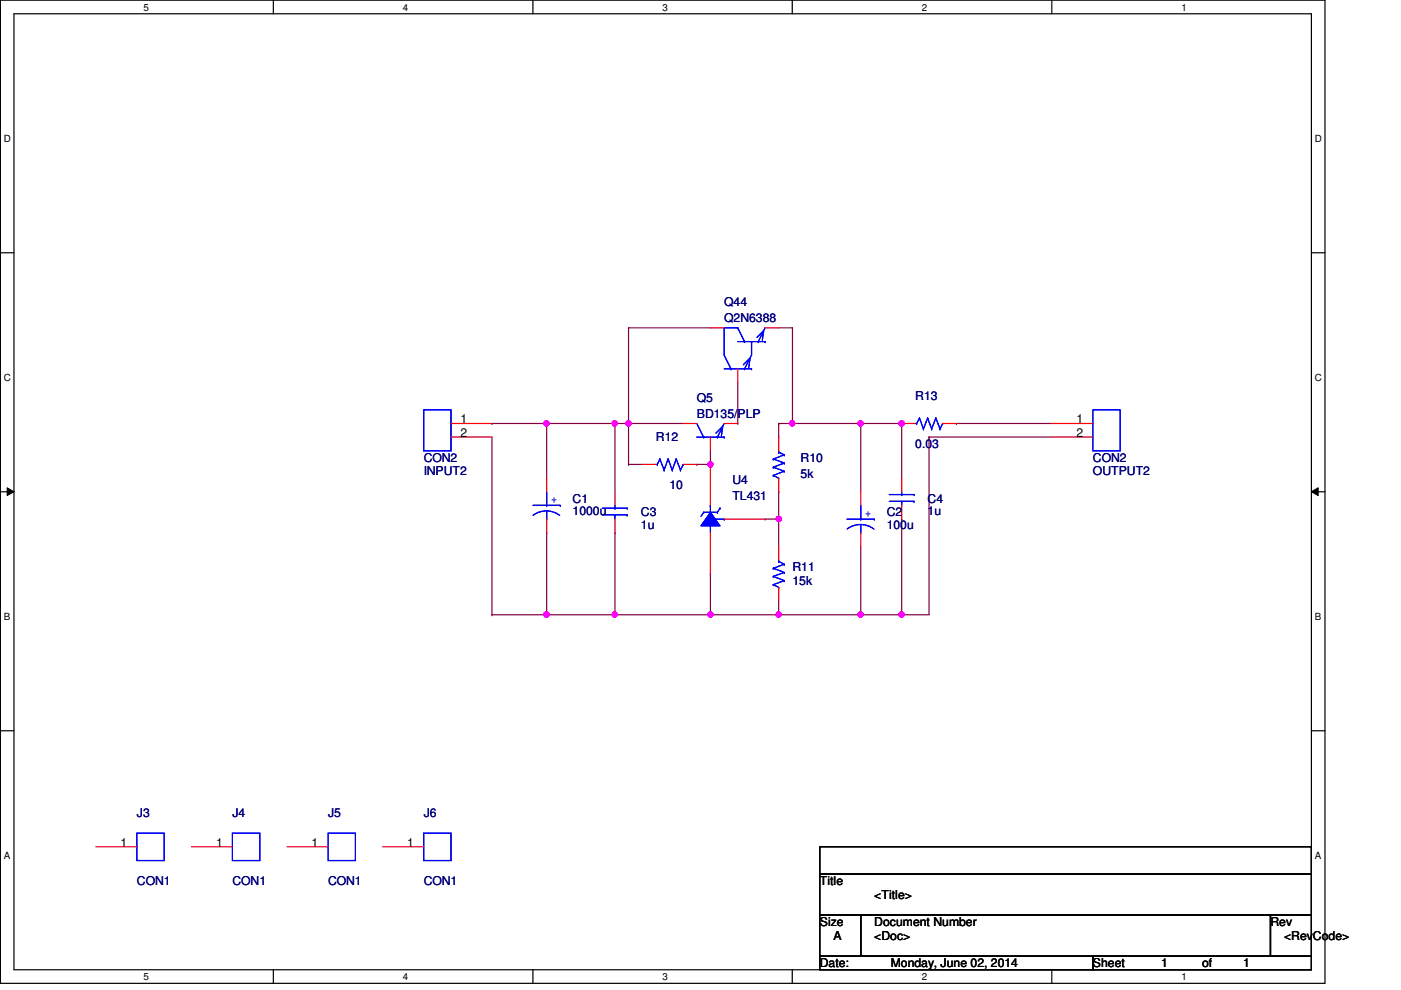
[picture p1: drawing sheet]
<svg xmlns="http://www.w3.org/2000/svg" width="297mm" height="210mm" viewBox="0 0 297 210" stroke-linecap="round" stroke-linejoin="round" font-family="sans-serif">
<path d="M.1 0h280.8v208.5h-280.8zM3 2.9h275v202.7h-275z" fill="none" stroke="#000" stroke-width=".25"/>
<g fill="#fff">
<path d="M30.4 .3h1.2v2.4h-1.2z"/>
<path d="M30.4 205.9h1.2v2.3h-1.2z"/>
</g>
<path d="M58 0v2.9M58 205.6v2.9" fill="none" stroke="#000" stroke-width=".25"/>
<g fill="#fff">
<path d="M85.4 .3h1.2v2.4h-1.2z"/>
<path d="M85.4 205.9h1.2v2.3h-1.2z"/>
</g>
<path d="M113 0v2.9M113 205.6v2.9" fill="none" stroke="#000" stroke-width=".25"/>
<g fill="#fff">
<path d="M140.5 .3h1.1v2.4h-1.1z"/>
<path d="M140.5 205.9h1.1v2.3h-1.1z"/>
</g>
<path d="M168 0v2.9M168 205.6v2.9" fill="none" stroke="#000" stroke-width=".25"/>
<g fill="#fff">
<path d="M195.4 .3h1.2v2.4h-1.2z"/>
<path d="M195.4 205.9h1.2v2.3h-1.2z"/>
</g>
<path d="M223 0v2.9M223 205.6v2.9" fill="none" stroke="#000" stroke-width=".25"/>
<g fill="#fff">
<path d="M250.5 .3h1.1v2.4h-1.1z"/>
<path d="M250.5 205.9h1.1v2.3h-1.1z"/>
<path d="M.8 28.2h1.5v2.4h-1.5z"/>
<path d="M278.8 28.2h1.4v2.4h-1.4z"/>
<path d="M.8 78.9h1.5v2.3h-1.5z"/>
<path d="M278.8 78.9h1.4v2.3h-1.4z"/>
</g>
<path d="M.1 53.6h2.9M278 53.6h2.9" fill="none" stroke="#000" stroke-width=".25"/>
<g fill="#fff">
<path d="M.8 129.6h1.4v2.3h-1.4z"/>
<path d="M278.8 129.6h1.3v2.3h-1.3z"/>
</g>
<path d="M.1 104.3h2.9M278 104.3h2.9" fill="none" stroke="#000" stroke-width=".25"/>
<path d="M1.5 103.4l1.5 .9-1.5 .8zM278 104.3l1.5-.9v1.7z" fill="#000"/>
<path d="M1.5 103.4l1.5 .9-1.5 .8zM278 104.3l1.5-.9v1.7z" fill="none" stroke="#000" stroke-width=".21"/>
<g fill="#fff">
<path d="M.8 180.3h1.4v2.3h-1.4z"/>
<path d="M278.8 180.3h1.3v2.3h-1.3z"/>
</g>
<path d="M.1 154.9h2.9M278 154.9h2.9" fill="none" stroke="#000" stroke-width=".25"/>
<path d="M150.6 121.6h.1M150.6 130.3h.1M150.6 121.6v8.7M150.6 130.3h14.5M165.1 130.3h.1M165.1 127.4v2.9" fill="none" stroke="#800040" stroke-width=".25"/>
<circle cx="150.6" cy="130.3" r=".56" fill="#f0f"/>
<circle cx="150.6" cy="130.3" r=".56" fill="none" stroke="#f0f" stroke-width=".25"/>
<path d="M165.1 110.1h.1M165.1 110.1v5.8" fill="none" stroke="#800040" stroke-width=".25"/>
<circle cx="165.1" cy="110" r=".56" fill="#f0f"/>
<circle cx="165.1" cy="110" r=".56" fill="none" stroke="#f0f" stroke-width=".25"/>
<path d="M133.3 98.5h.1M133.3 98.5h2.8M147.7 98.5h.1M147.7 98.5h2.9M150.6 98.5h.1M150.6 95.6v2.9M197 92.7h.1M197 92.7h26M197 92.7v37.6M162.2 110.1h.1M165.1 104.3h.1M165.1 104.3v5.8h-2.9" fill="none" stroke="#800040" stroke-width=".25"/>
<circle cx="150.6" cy="98.5" r=".56" fill="#f0f"/>
<circle cx="150.6" cy="98.5" r=".56" fill="none" stroke="#f0f" stroke-width=".25"/>
<path d="M133.3 89.8h.1M133.3 89.8h11.6" fill="none" stroke="#800040" stroke-width=".25"/>
<circle cx="133.2" cy="89.8" r=".57" fill="#f0f"/>
<circle cx="133.2" cy="89.8" r=".57" fill="none" stroke="#f0f" stroke-width=".25"/>
<path d="M133.3 69.5v29M104.3 92.7v37.6M130.4 89.8h.1M130.4 89.8h2.9M133.3 89.8h.1M104.3 130.3h.1M104.3 130.3h11.6M115.9 130.3h.1" fill="none" stroke="#800040" stroke-width=".25"/>
<circle cx="115.9" cy="130.3" r=".56" fill="#f0f"/>
<circle cx="115.9" cy="130.3" r=".56" fill="none" stroke="#f0f" stroke-width=".25"/>
<g fill="none" stroke="#800040" stroke-width=".25">
<path d="M133.3 69.5h.1M133.3 69.5h17.3M165.1 69.5h2.9M168 69.5h.1M168 69.5v20.3M104.3 89.8h.1M104.3 89.8h11.6M156.4 89.8h.1M156.4 81.1v8.7M165.1 92.7h.1M165.1 89.8v2.9M168 89.8h.1"/>
<path d="M202.8 89.8h.1M202.8 89.8h20.2"/>
</g>
<circle cx="168" cy="89.8" r=".56" fill="#f0f"/>
<circle cx="168" cy="89.8" r=".56" fill="none" stroke="#f0f" stroke-width=".25"/>
<path d="M165.1 89.8h.1M165.1 89.8h2.9M191.2 130.3h.1M191.2 130.3h5.8" fill="none" stroke="#800040" stroke-width=".25"/>
<circle cx="191.2" cy="130.3" r=".56" fill="#f0f"/>
<circle cx="191.2" cy="130.3" r=".56" fill="none" stroke="#f0f" stroke-width=".25"/>
<path d="M115.9 89.8h.1M115.9 89.8v11.6M115.9 112.9h.1M115.9 112.9v17.4M130.4 130.3h.1M130.4 130.3h20.2" fill="none" stroke="#800040" stroke-width=".25"/>
<circle cx="130.3" cy="130.3" r=".56" fill="#f0f"/>
<circle cx="130.3" cy="130.3" r=".56" fill="none" stroke="#f0f" stroke-width=".25"/>
<path d="M130.4 89.8h.1M130.4 89.8v14.5" fill="none" stroke="#800040" stroke-width=".25"/>
<circle cx="130.3" cy="89.8" r=".56" fill="#f0f"/>
<circle cx="130.3" cy="89.8" r=".56" fill="none" stroke="#f0f" stroke-width=".25"/>
<path d="M115.9 89.8h.1M115.9 89.8h14.5" fill="none" stroke="#800040" stroke-width=".25"/>
<circle cx="115.8" cy="89.8" r=".56" fill="#f0f"/>
<circle cx="115.8" cy="89.8" r=".56" fill="none" stroke="#f0f" stroke-width=".25"/>
<path d="M130.4 112.9h.1M130.4 112.9v17.4h-14.5M115.9 130.3h.1" fill="none" stroke="#800040" stroke-width=".25"/>
<circle cx="115.9" cy="130.3" r=".56" fill="#f0f"/>
<circle cx="115.9" cy="130.3" r=".56" fill="none" stroke="#f0f" stroke-width=".25"/>
<path d="M182.5 89.8h.1M182.5 89.8h8.7M191.2 89.8h.1M191.2 89.8v11.6" fill="none" stroke="#800040" stroke-width=".25"/>
<circle cx="191.2" cy="89.8" r=".57" fill="#f0f"/>
<circle cx="191.2" cy="89.8" r=".57" fill="none" stroke="#f0f" stroke-width=".25"/>
<circle cx="182.4" cy="89.8" r=".56" fill="#f0f"/>
<circle cx="182.4" cy="89.8" r=".56" fill="none" stroke="#f0f" stroke-width=".25"/>
<path d="M191.2 110.1h.1M191.2 110.1v20.2h-8.7M182.5 130.3h.1" fill="none" stroke="#800040" stroke-width=".25"/>
<circle cx="182.4" cy="130.3" r=".56" fill="#f0f"/>
<circle cx="182.4" cy="130.3" r=".56" fill="none" stroke="#f0f" stroke-width=".25"/>
<path d="M168 89.8h.1M168 89.8h14.5M182.5 89.8h.1M182.5 89.8v14.5M182.5 115.9v14.4M165.1 130.3h.1M165.1 130.3h17.4M182.5 130.3h.1" fill="none" stroke="#800040" stroke-width=".25"/>
<circle cx="165.1" cy="130.3" r=".56" fill="#f0f"/>
<circle cx="165.1" cy="130.3" r=".56" fill="none" stroke="#f0f" stroke-width=".25"/>
<path d="M173.8 179.5h104.2v5.8h-104.2zM173.8 185.3h104.2v8.7h-104.2zM173.8 194h8.7v8.7h-8.7zM182.5 194h86.9v8.7h-86.9zM269.4 194h8.6v8.7h-8.6zM173.8 202.7h57.9v2.9h-57.9zM231.7 202.7h46.3v2.9h-46.3z" fill="none" stroke="#000" stroke-width=".25"/>
<g fill="none" stroke="#00f" stroke-width=".25">
<path d="M89.8 86.9h5.8v8.7h-5.8zM139.1 98.5h.3M139.4 98.5h.1M139.9 97.3h.1M139.9 97.3l-.5 1.2M139.9 97.3l.9 2.4M140.8 99.7h.1M141.6 97.3h.1M141.6 97.3l-.8 2.4M141.6 97.3l.9 2.4M142.5 99.7h.1M143.4 97.3h.1"/>
<path d="M143.4 97.3l-.9 2.4M143.4 97.3l.9 2.4M144.3 99.7h.1M144.9 98.5h.1M144.9 98.5l-.6 1.2M147.7 89.8l1.5 2.9M147.7 92.7h5.8M149.2 92.7h.1M151.8 91.8l1.4-1.4-.3 2M152.1 92.7h.1M153.5 92.7h.1M153.5 89.8l-1.4 2.9"/>
<path d="M127.8 109.2h5.2M127.8 107.7h5.2M130.4 107.7h.1M130.4 109.2h.1M130.4 107.1v.6M130.4 109.2v.9M133 109.2h.1M133 107.7h.1M149.2 108.6h.1M149.2 108.6l-.6 .9M149.2 108.6h2.9M150.6 110.1h.1"/>
<path d="M150.6 107.1h.1M150.6 107.1v5.8M150.6 110.1h2.9M152.1 108.6h.1M152.7 107.7h.1M152.7 107.7l-.6 .9M153.5 110.1h.1M188.5 106.3h5.3M188.5 104.9h5.3M191.2 104.9h.1M191.2 106.3h.1M191.2 104.3v.6"/>
<path d="M191.2 106.3v.8M193.8 106.3h.1M193.8 104.9h.1M49.3 176.7h5.8v5.8h-5.8zM89.8 176.7h5.8v5.8h-5.8z"/>
</g>
<g fill="none" stroke="#f00" stroke-width=".25">
<path d="M95.6 89.8h8.7M95.6 92.7h8.7M136.1 98.5h3M144.9 98.5h2.8M144.9 89.8h2.8M150.6 92.7v2.9M153.5 89.8h2.9M130.4 104.3v2.8M130.4 110.1v2.8M191.2 101.4v2.9M191.2 107.1v3M40.6 179.5h8.7"/>
<path d="M81.1 179.5h8.7"/>
</g>
<path d="M150.6 108.6l2.1 2.9h-4.1z" fill-rule="evenodd" fill="#00f"/>
<path d="M149.2 108.6h.1M149.2 108.6l-.6 .9M149.2 108.6h2.9M150.6 108.6l2.1 2.9h-4.1zM150.6 110.1h.1M150.6 107.1h.1M150.6 107.1v5.8M150.6 110.1h2.9M152.1 108.6h.1M152.7 107.7h.1M152.7 107.7l-.6 .9M153.5 110.1h.1" fill="none" stroke="#00f" stroke-width=".25"/>
<path d="M150.6 108.6l2.1 2.9h-4.1z" fill-rule="evenodd" fill="#00f"/>
<g fill="none" stroke="#00f" stroke-width=".25">
<path d="M153.5 69.5h.1M153.5 69.5v5.8l1.5 2.9M153.5 69.5h2.9M153.5 78.2h5.8M155 78.2h.1M156.4 69.5h.1M156.4 69.5l1.5 2.9M156.4 72.4h5.8M157.6 77.3l1.4-1.4-.3 2M157.9 72.4h.1M157.9 78.2h.1M159.3 78.2h.1"/>
<path d="M159.3 72.4h.1M159.3 72.4v2.9l-1.4 2.9M160.5 71.5l1.4-1.4-.3 2M160.8 72.4h.1M162.2 72.4h.1M162.2 69.5l-1.4 2.9M164 97.3h.1M164 99.1h.1M164 97.3l2.3 .9M164 99.1l2.3 .8M165.1 95.9h.1M165.1 95.9l1.2 .5"/>
<path d="M165.1 95.6v.3M166.3 96.4h.1M166.3 98.2h.1M166.3 99.9h.1M166.3 96.4l-2.3 .9M166.3 98.2l-2.3 .9M166.3 99.9l-2.3 .9M194.1 89.8h.2M194.3 89.8h.1M194.9 88.6h.1M194.9 88.6l-.6 1.2M194.9 88.6l.9 2.3"/>
<path d="M195.8 90.9h.1M196.7 88.6h.1M196.7 88.6l-.9 2.3M196.7 88.6l.8 2.3M197.5 90.9h.1M198.4 88.6h.1M198.4 88.6l-.9 2.3M198.4 88.6l.9 2.3M199.3 90.9h.1M199.9 89.8h.1M199.9 89.8l-.6 1.1M231.7 86.9h5.8v8.7h-5.8z"/>
<path d="M113 107.1h5.8M115.9 110.1h.1M115.9 107.1h.1M115.9 108.3l1.4 .3 1.4 .7M115.9 108.3l-1.5 .3-1.4 .7M115.9 104.3v2.8M115.9 108.3v1.8M118.8 107.1h.1M150.6 108.6l2.1 2.9h-4.1zM164 100.8h.1M164 100.8l1.1 .6M165.1 101.4h.1"/>
<path d="M165.1 119h.1M165.1 118.7v.3M165.1 119l1.2 .6M166.3 119.6h.1M166.3 119.6l-2.3 .9M179.6 110.1h5.8M182.5 112.9h.1M182.5 110.1h.1M182.5 111.2l1.5 .3 1.3 .7M182.5 111.2l-1.6 .3-1.3 .6M182.5 107.1v3M182.5 111.2v1.7"/>
<path d="M185.4 110.1h.1M164 120.5h.1M164 122.2h.1M164 124h.1M164 120.5l2.3 .9M164 122.2l2.3 .9M164 124l1.1 .5M165.1 124.5h.1M166.3 121.4h.1M166.3 123.1h.1M166.3 121.4l-2.3 .8M166.3 123.1l-2.3 .9"/>
<path d="M29 176.7h5.8v5.8h-5.8zM69.6 176.7h5.7v5.8h-5.7z"/>
</g>
<g fill="none" stroke="#f00" stroke-width=".25">
<path d="M150.6 69.5h2.9M156.4 78.2v2.9M162.2 69.5h2.9M150.6 98.5v8.6M165.1 92.7v2.9M191.2 89.8h2.9M199.9 89.8h2.9M223 89.8h8.7M223 92.7h8.7M115.9 101.4v2.9M115.9 110.1v2.8M150.6 112.9v8.7"/>
<path d="M153.5 110.1h8.7M165.1 101.4v2.9M165.1 115.9v2.8M182.5 104.3v2.8M182.5 112.9v3M165.1 124.5v2.9M20.3 179.5h8.7M60.9 179.5h8.7"/>
</g>
<circle cx="150.6" cy="130.3" r=".56" fill="#f0f"/>
<circle cx="150.6" cy="130.3" r=".56" fill="none" stroke="#f0f" stroke-width=".25"/>
<circle cx="165.1" cy="110" r=".56" fill="#f0f"/>
<circle cx="165.1" cy="110" r=".56" fill="none" stroke="#f0f" stroke-width=".25"/>
<circle cx="150.6" cy="98.5" r=".56" fill="#f0f"/>
<circle cx="150.6" cy="98.5" r=".56" fill="none" stroke="#f0f" stroke-width=".25"/>
<circle cx="133.2" cy="89.8" r=".57" fill="#f0f"/>
<circle cx="133.2" cy="89.8" r=".57" fill="none" stroke="#f0f" stroke-width=".25"/>
<circle cx="115.9" cy="130.3" r=".56" fill="#f0f"/>
<circle cx="115.9" cy="130.3" r=".56" fill="none" stroke="#f0f" stroke-width=".25"/>
<circle cx="168" cy="89.8" r=".56" fill="#f0f"/>
<circle cx="168" cy="89.8" r=".56" fill="none" stroke="#f0f" stroke-width=".25"/>
<circle cx="191.2" cy="130.3" r=".56" fill="#f0f"/>
<circle cx="191.2" cy="130.3" r=".56" fill="none" stroke="#f0f" stroke-width=".25"/>
<circle cx="130.3" cy="130.3" r=".56" fill="#f0f"/>
<circle cx="130.3" cy="130.3" r=".56" fill="none" stroke="#f0f" stroke-width=".25"/>
<circle cx="130.3" cy="89.8" r=".56" fill="#f0f"/>
<circle cx="130.3" cy="89.8" r=".56" fill="none" stroke="#f0f" stroke-width=".25"/>
<circle cx="115.8" cy="89.8" r=".56" fill="#f0f"/>
<circle cx="115.8" cy="89.8" r=".56" fill="none" stroke="#f0f" stroke-width=".25"/>
<circle cx="115.9" cy="130.3" r=".56" fill="#f0f"/>
<circle cx="115.9" cy="130.3" r=".56" fill="none" stroke="#f0f" stroke-width=".25"/>
<circle cx="191.2" cy="89.8" r=".57" fill="#f0f"/>
<circle cx="191.2" cy="89.8" r=".57" fill="none" stroke="#f0f" stroke-width=".25"/>
<circle cx="182.4" cy="89.8" r=".56" fill="#f0f"/>
<circle cx="182.4" cy="89.8" r=".56" fill="none" stroke="#f0f" stroke-width=".25"/>
<circle cx="182.4" cy="130.3" r=".56" fill="#f0f"/>
<circle cx="182.4" cy="130.3" r=".56" fill="none" stroke="#f0f" stroke-width=".25"/>
<circle cx="165.1" cy="130.3" r=".56" fill="#f0f"/>
<circle cx="165.1" cy="130.3" r=".56" fill="none" stroke="#f0f" stroke-width=".25"/>
<g font-size="2.6" fill="#000080">
<text x="153.5" y="64.9">Q44</text>
<text x="153.5" y="68.4">Q2N6388</text>
<text x="147.7" y="85.2">Q5</text>
<text x="147.7" y="88.6">BD135/PLP</text>
<text x="194.1" y="84.9">R13</text>
<text x="139.1" y="93.6">R12</text>
<text x="194.1" y="95">0.03</text>
<text x="89.8" y="100.8">INPUT2</text>
<text x="89.8" y="97.9">CON2</text>
<text x="169.8" y="97.9">R10</text>
<text x="169.8" y="101.4">5k</text>
<text x="231.7" y="100.8">OUTPUT2</text>
<text x="231.7" y="97.9">CON2</text>
<text x="121.4" y="106.6">C1</text>
<text x="141.9" y="103.7">10</text>
<text x="155.3" y="102.5">U4</text>
<text x="155.3" y="106">TL431</text>
<text x="196.7" y="106.6">C4</text>
<text x="121.4" y="109.2">1000u</text>
<text x="135.9" y="109.5">C3</text>
<text x="135.9" y="112.1">1u</text>
<text x="188" y="109.5">C2</text>
<text x="188" y="112.1">100u</text>
<text x="196.7" y="109.2">1u</text>
<text x="168" y="121.1">R11</text>
<text x="168" y="124">15k</text>
<text x="29" y="173.2">J3</text>
<text x="49.3" y="173.2">J4</text>
<text x="69.6" y="173.2">J5</text>
<text x="89.8" y="173.2">J6</text>
<text x="29" y="187.7">CON1</text>
<text x="49.3" y="187.7">CON1</text>
<text x="69.6" y="187.7">CON1</text>
<text x="89.8" y="187.7">CON1</text>
</g>
<g font-size="2.6">
<text x="97.7" y="89.7">1</text>
<text x="228.3" y="89.7">1</text>
<text x="97.7" y="92.6">2</text>
<text x="228.3" y="92.6">2</text>
<text x="25.6" y="179.5">1</text>
<text x="45.8" y="179.5">1</text>
<text x="66.1" y="179.5">1</text>
<text x="86.4" y="179.5">1</text>
<text x="173.8" y="187.7">Title</text>
<text x="185.4" y="190.6">&lt;Title&gt;</text>
<text x="173.8" y="196.3">Size</text>
<text x="185.4" y="196.3">Document Number</text>
<text x="269.4" y="196.3">Rev</text>
<text x="176.7" y="199.3">A</text>
<text x="185.4" y="199.3">&lt;Doc&gt;</text>
<text x="272.2" y="199.3">&lt;RevCode&gt;</text>
<text x="173.8" y="205.1">Date:</text>
<text x="188.8" y="205.1">Monday, June 02, 2014</text>
<text x="231.7" y="205.1">Sheet</text>
<text x="246.2" y="205.1">1</text>
<text x="254.9" y="205.1">of</text>
<text x="263.6" y="205.1">1</text>
</g>
<g font-size="2.6" fill="#00f">
<text x="116.8" y="106.6">+</text>
<text x="183.3" y="109.5">+</text>
</g>
<g font-size="2.1">
<text x="30.4" y="2.2">5</text>
<text x="85.4" y="2.2">4</text>
<text x="140.5" y="2.2">3</text>
<text x="195.4" y="2.2">2</text>
<text x="250.5" y="2.2">1</text>
<text x=".8" y="30.1">D</text>
<text x="278.8" y="30.1">D</text>
<text x=".8" y="80.8">C</text>
<text x="278.8" y="80.8">C</text>
<text x=".8" y="131.5">B</text>
<text x="278.8" y="131.5">B</text>
<text x=".8" y="182.2">A</text>
<text x="278.8" y="182.2">A</text>
<text x="30.4" y="207.8">5</text>
<text x="85.4" y="207.8">4</text>
<text x="140.5" y="207.8">3</text>
<text x="195.4" y="207.8">2</text>
<text x="250.5" y="207.8">1</text>
</g>
</svg>
